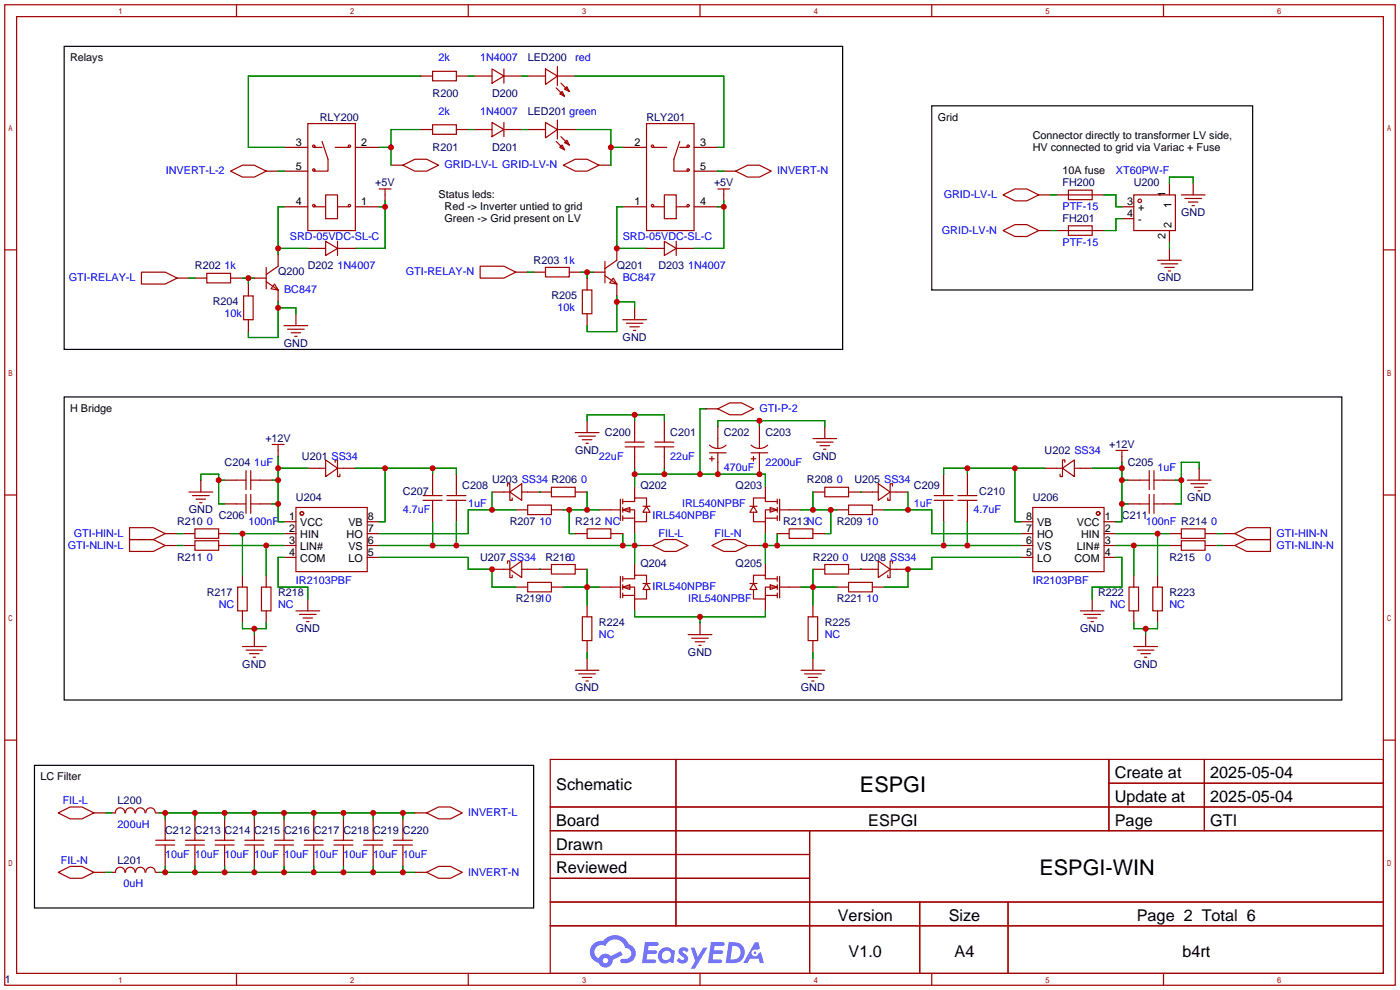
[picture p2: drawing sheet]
<svg xmlns="http://www.w3.org/2000/svg" width="299mm" height="212mm" viewBox="0 0 299 212" stroke-linecap="round" stroke-linejoin="round" font-family="sans-serif">
<g fill="none" stroke="#a10000" stroke-width=".25">
<path d="M1 1h297.2v209.6h-297.2zM3.6 3.6h292.1v204.4h-292.1zM50.5 1v2.6M100.1 1v2.6M149.6 1v2.6M199.1 1v2.6M248.7 1v2.6M1 53.4h2.6M295.7 53.4h2.5M1 105.8h2.6M295.7 105.8h2.5M1 158.2h2.6"/>
<path d="M295.7 158.2h2.5M117.6 162.3h178.1v45.7h-178.1zM117.6 172.5h178.1M117.6 177.5h178.1M144.5 162.3v35.6M173 177.5v30.5M237 162.3v15.2M237 167.4h58.7M257.4 162.3v15.2M117.6 182.6h55.4M117.6 192.8h178.1M117.6 187.7h55.4"/>
<path d="M117.6 197.9h178.1M196.6 192.8v15.2M215.4 192.8v15.2M50.5 208v2.6M100.1 208v2.6M149.6 208v2.6M199.1 208v2.6M248.7 208v2.6"/>
</g>
<g fill="#5487ff">
<path d="M145.3 202.7a1.3 1.3 0 0 1 1.9 .3l-.4 .6a.54 .54 0 0 0-.9-.2l.1 .2a1.34 1.34 0 0 1 .9 1.8 1.47 1.47 0 0 1-2.3-.1l.5-.6 .8 .5a.31 .31 0 0 0 .4-.3 .31 .31 0 0 0-.3-.4 1.12 1.12 0 0 1-.7-1.8z"/>
<path d="M147.6 202.5h.9l.6 2 1.2-2h.9l-2.7 4.6h-.9l1-1.7z"/>
<path d="M137.8 201.4h1.7a1.31 1.31 0 0 1 1.2 .2 .4 .4 0 0 1-.3 .5l-1.8 .1-.1 .9h1.6a.4 .4 0 0 1 .4 .4 .4 .4 0 0 1-.5 .4h-1.6l-.2 1.2h1.4a.46 .46 0 0 1 .5 0 .46 .46 0 0 1 .1 .5l-.4 .2h-2.6z"/>
<path d="M151.9 201.4h1.7a1.32 1.32 0 0 1 1.2 .2 .39 .39 0 0 1-.3 .5l-1.8 .1-.1 .9h1.6a.4 .4 0 0 1 .4 .4 .4 .4 0 0 1-.4 .4h-1.7l-.2 1.2h1.4a.46 .46 0 0 1 .5 0 .46 .46 0 0 1 .1 .5l-.4 .2h-2.6z"/>
<path d="M161.3 201.4h.8l.3 1.3-.6 .4a.75 .75 0 0 0-1.1 .3 .75 .75 0 0 0 .5 1 .75 .75 0 0 0 .9-.7l.5-.2 .6 2.3h-.8l-.3-.9h-1.8l-.5 .9h-1z"/>
<path d="M155.7 201.4l-.6 4.4h1.5a2.27 2.27 0 0 0 2.6-2.2 2.27 2.27 0 0 0-2.7-2.2zM156.5 202.1a1.5 1.5 0 0 1 1.8 1.6 1.5 1.5 0 0 1-1.9 1.4h-.3z"/>
<path d="M141.2 203a1.6 1.6 0 0 0-.3 2.3 1.6 1.6 0 0 0 2.3 .2l.7 .3 .3-2.4-.1-.3-.5-.1a1.58 1.58 0 0 0-2.4 0zM141.8 203.5a.98 .98 0 0 1 1.6 .4 .98 .98 0 0 1-1.1 1.3 .94 .94 0 0 1-.9-.7 .94 .94 0 0 1 .4-1z"/>
<path d="M126.8 201.8a2.37 2.37 0 0 0 1.1 4 1.54 1.54 0 0 0 1.8 1 1.54 1.54 0 0 0 1.2-1.6l2.2-1.1-.5-.8-2 1a1.57 1.57 0 0 0-2.7 .5 1.5 1.5 0 0 1-.7-2.1 1.5 1.5 0 0 1 2.2-.5 2.23 2.23 0 0 1 2.3-1.4 2.23 2.23 0 0 1 2 1.8 1.16 1.16 0 0 1 1.2 1.1 1.16 1.16 0 0 1-1.1 1.2h-.7a.47 .47 0 0 0-.5 .4 .47 .47 0 0 0 .4 .5 2.17 2.17 0 0 0 2.5-.9 2.17 2.17 0 0 0-.3-2.7l-.8-.4a3.2 3.2 0 0 0-5.5-.7l-1.1 .1zM128.8 205.3a.6 .6 0 0 1 1.2 0 .6 .6 0 0 1-1.2 0z"/>
<circle cx="161.4" cy="203.6" r=".28"/>
</g>
<g fill="none" stroke="#a10000" stroke-width=".25">
<path d="M92.5 15.2h5v2.1h-5zM105.2 14.7l2.5 1.6-2.5 1.5zM107.7 14.7v3.1M116.6 14.7l2.5 1.6-2.5 1.7zM118.9 18.8l1.7 1.8M119.1 14.2v4.1M119.9 17.8l1.8 1.8M120.6 19.1l.6-.6 .5 1.1zM49.3 36.6l2.5-1.3h2.6l2.5 1.3-2.5 1.2h-2.6zM65.8 26.4h10.1v22.9h-10.1zM67.1 31.5h1.7M68.8 30.2l1.3 3.8v2.6h-3"/>
<path d="M71.6 31.5h3.1M86.1 35.3l2.5-1.3h2.6l2.5 1.3-2.5 1.3h-2.6zM92.5 26.7h5v2h-5zM105.2 26.2l2.5 1.5-2.5 1.5zM107.7 26.2v3M116.6 26.2l2.5 1.5-2.5 1.8zM118.9 30.2l1.7 1.8M119.1 25.7v4M119.6 20.1l.5-.5 .5 1zM119.6 31.5l.5-.5 .5 1zM119.9 29.2l1.8 1.8M120.4 35.3l2.5-1.3h2.6l2.5 1.3-2.5 1.3h-2.6z"/>
<path d="M120.6 30.5l.6-.5 .5 1zM138.2 26.4h10.1v22.9h-10.1zM139.4 31.5h3.1M145.3 30.2l-1.3 3.8v2.6h3.1M145.3 31.5h1.8M157.2 36.6l2.6-1.3h2.5l2.5 1.3-2.5 1.2h-2.5zM30.2 58.2h5.1l2.5 1.2-2.5 1.3h-5.1zM44.2 58.4h5.1v2.1h-5.1zM56.9 57.2v4.5M59.4 56.9l-2.5 1.8M67.1 44.2h2.5M69.6 41.7h2.5v5h-2.5z"/>
<path d="M69.6 51.6l2.5 1.5-2.5 1.5zM72.1 44.2h2.6M72.1 51.6v3M81 40.4h2.6M82.3 40.4v1.3M102.6 56.9h5.1l2.5 1.3-2.5 1.2h-5.1zM116.6 57.2h5.1v2h-5.1zM129.3 55.9v4.6M129.3 58.9l2.5 1.8M131.1 59.4l.7 1.3-1.5-.2zM131.8 55.6l-2.5 1.8M139.4 44.2h2.6"/>
<path d="M142 41.7h2.5v5h-2.5zM142 51.6l2.5 1.5-2.5 1.5zM144.5 44.2h2.6M144.5 51.6v3M153.4 40.4h2.6M154.7 40.4v1.3M214.4 49.3l2.5-1.3h2.6l2.5 1.3-2.5 1.2h-2.6zM214.4 41.7l2.5-1.3h2.6l2.5 1.3-2.5 1.2h-2.6zM228.3 40.6h5.1v2.1h-5.1zM228.3 48.3h5.1v2h-5.1zM228.3 41.7h5.1M228.3 49.3h5.1"/>
<path d="M242.3 41.7h8.9v7.6h-8.9zM247.4 55.6h5.1M248.2 56.4h3.5M248.9 57.2h2.1M249.7 57.9h.5M252.5 41.7h5.1M253.2 42.4h3.6M254 43.2h2M254.8 43.9h.5M52.1 63.2h2v5.1h-2zM56.9 60.2l2.5 1.8M58.7 60.7l.7 1.3-1.5-.3z"/>
<path d="M60.7 69.6h5.1M61.5 70.4h3.5M62.2 71.1h2.1M63 71.9h.5M124.5 62h2v5.1h-2zM133.1 68.3h5.1M133.9 69.1h3.5M134.6 69.8h2.1M135.4 70.6h.5M58.2 95h2.5M59.4 95v1.3M69.6 98.3l2.5 1.8-2.5 1.8z"/>
<path d="M71.6 98.8v-.5h.5v3.6h.5v-.6M122.9 92.5h5.1M123.7 93.2h3.6M124.5 94h2M125.2 94.7h.5M133.6 94.5h4.1M133.6 95.5h4.1M135.6 92.5v2M135.6 95.5v2M140 94.5h4M140 95.5h4M142 92.5v2"/>
<path d="M142 95.5v2M151.6 95.1a2.54 2.54 0 0 0 3.6 0M151.6 96.8h3.6M151.6 98h1.1M152.1 97.5v1.1M153.4 87.4l2.6-1.3h2.5l2.5 1.3-2.5 1.2h-2.5zM153.4 93.7v2.1M153.4 96.8v2M160.5 95.1a2.54 2.54 0 0 0 3.6 0M160.5 96.8h3.6M160.5 98h1M161 97.5v1.1"/>
<path d="M162.3 93.7v2.1M162.3 96.8v2M173.7 93.7h5.1M174.5 94.5h3.6M175.3 95.2h2M176 96h.5M227.6 98.8v-.5h-.5v3.6h-.5v-.6M238.5 96.3h2.5M239.8 96.3v1.2M27.7 112.8h5.1l2.5 1.2-2.5 1.3h-5.1zM27.7 115.3h5.1l2.5 1.3-2.5 1.3h-5.1zM40.4 105.2h5.1"/>
<path d="M41.1 105.9h3.6M41.7 113h5v2.1h-5zM41.7 115.6h5v2h-5zM41.9 106.7h2M42.7 107.4h.5M50.5 107.7h2.1M50.5 102.6h2.1M52.6 100.6v4M52.6 105.7v4M53.6 100.6v4M53.6 105.7v4M53.6 107.7h2"/>
<path d="M53.6 102.6h2M63.2 108.5h15.3v13.7h-15.3zM68.3 100.1h1.3M72.1 100.1h1.3M90.4 106.9h4.1M90.4 105.9h4.1M92.5 103.9v2M92.5 106.9v2.1M95.5 106.9h4.1M95.5 105.9h4.1M97.5 103.9v2M97.5 106.9v2.1"/>
<path d="M107.7 105.2h1.3M108.5 103.9v-.5h.5v3.5h.5v-.5M109 105.2l2.5-1.8v3.5zM111.5 105.2h1.3M112.8 107.9h5.1v2.1h-5.1zM117.9 104.1h5v2.1h-5zM125.5 113h5.1v2.1h-5.1zM130.6 109h2M132.6 106.7v4.6M133.1 109l1.5-.5v1zM133.1 109h2.5v2.5h2.6v-2M133.1 107.2h2.5v-.8h2.6v1.8"/>
<path d="M133.1 110.7h2.5M133.1 106.7v1M133.1 108.5v1M133.1 110.2v1.1M137.4 108.2h1.5M138.2 108.2l.7 1.3h-1.5zM139.4 116.6l2.6-1.3h2.5l2.6 1.3-2.6 1.3h-2.5zM152.1 116.6l2.6-1.3h2.5l2.6 1.3-2.6 1.3h-2.5zM160.3 108.2h1.5M161 108.2l.8 1.3h-1.5zM163.6 110.7h2.5M164.6 108.5l1.5 .5-1.5 .5z"/>
<path d="M166.1 109h-2.5v2.5h-2.6v-2M166.1 107.2h-2.5v-.8h-2.6v1.8M166.1 106.7v1M166.1 108.5v1M166.1 110.2v1.1M166.6 109h2.1M166.6 106.7v4.6M168.7 113h5v2.1h-5zM176.3 104.1h5.1v2.1h-5.1zM181.4 107.9h5v2.1h-5zM186.4 105.2h1.3M187.7 103.4l2.5 1.8-2.5 1.7z"/>
<path d="M187.7 119.9l2.5 1.8-2.5 1.7zM190.2 105.2h1.3M190.8 103.9v-.5h-.6v3.5h-.5v-.5M199.6 106.9h4.1M199.6 105.9h4.1M201.7 103.9v2M201.7 106.9v2.1M204.7 106.9h4.1M204.7 105.9h4.1M206.8 103.9v2M206.8 106.9v2.1M220.7 108.5h15.3v13.7h-15.3z"/>
<path d="M225.8 100.1h1.3M227.1 100.1l2.5-1.8v3.6zM229.6 100.1h1.3M243.6 107.7h2M243.6 102.6h2M245.6 100.6v4M245.6 105.7v4M246.6 107.7h2.1M246.6 102.6h2.1M246.6 100.6v4M246.6 105.7v4M252.5 113h5.1v2.1h-5.1z"/>
<path d="M252.5 115.6h5.1v2h-5.1zM253.7 102.6h5.1M254.5 103.4h3.6M255.3 104.1h2M256 104.9h.5M263.9 114l2.5-1.2h5.1v2.5h-5.1zM263.9 116.6l2.5-1.3h5.1v2.6h-5.1zM50.8 125.5h2v5.1h-2zM51.8 138.2h5.1M52.6 138.9h3.5M53.3 139.7h2.1M55.9 125.5h2v5.1h-2z"/>
<path d="M63.2 130.6h5.1M64 131.3h3.6M64.8 132.1h2M65.5 132.8h.5M107.7 121.7h1.3M108.5 120.4v-.5h.5v3.5h.5v-.5M109 121.7l2.5-1.8v3.5zM111.5 121.7h1.3M112.8 124.5h5.1v2h-5.1zM117.9 120.6h5v2.1h-5zM124.5 131.8h2v5.1h-2zM130.6 125.5h2"/>
<path d="M132.6 123.2v4.6M133.1 125.5l1.5-.5v1zM133.1 125.5h2.5v2.5h2.6v-2M133.1 123.7h2.5v-.8h2.6v1.8M133.1 123.2v1M133.1 125v1M133.1 126.7v1.1M133.1 127.3h2.5M137.4 124.7h1.5M138.2 124.7l.7 1.3h-1.5zM147.1 135.6h5M147.8 136.4h3.6"/>
<path d="M148.6 137.2h2M149.4 137.9h.5M160.3 124.7h1.5M161 124.7l.8 1.3h-1.5zM163.6 127.3h2.5M164.6 125l1.5 .5-1.5 .5zM166.1 125.5h-2.5v2.5h-2.6v-2M166.1 123.7h-2.5v-.8h-2.6v1.8M166.1 123.2v1M166.1 125v1M166.1 126.7v1.1M166.6 125.5h2.1"/>
<path d="M166.6 123.2v4.6M172.7 131.8h2.1v5.1h-2.1zM176.3 120.6h5.1v2.1h-5.1zM181.4 124.5h5v2h-5zM186.4 121.7h1.3M190.2 121.7h1.3M190.8 120.4v-.5h-.6v3.5h-.5v-.5M230.9 130.6h5.1M231.6 131.3h3.6M232.4 132.1h2M233.2 132.8h.5M241.3 125.5h2v5.1h-2z"/>
<path d="M242.3 138.2h5.1M243.1 138.9h3.5M243.8 139.7h2.1M246.4 125.5h2v5.1h-2zM54.1 140.5h.5M122.9 143.3h5.1M123.7 144h3.6M124.5 144.8h2M125.2 145.5h.5M171.2 143.3h5.1M172 144h3.5M172.7 144.8h2.1"/>
<path d="M173.5 145.5h.5M244.6 140.5h.5M12.4 173.7l2.6-1.2h2.5l2.6 1.2-2.6 1.3h-2.5zM24.7 173.7a1.01 1.01 0 0 1 1-1.1 1.01 1.01 0 0 1 1 1.1M26.8 173.7a1.01 1.01 0 0 1 1-1.1 1.01 1.01 0 0 1 1 1.1M29 173.7a1.01 1.01 0 0 1 1-1.1 1.01 1.01 0 0 1 1 1.1M31.2 173.7a1.01 1.01 0 0 1 1-1.1 1.01 1.01 0 0 1 1 1.1M33.3 179.6h4M35.3 177.5v2.1M39.6 179.6h4.1M41.7 177.5v2.1M46 179.6h4"/>
<path d="M48 177.5v2.1M52.3 179.6h4.1M54.4 177.5v2.1M58.7 179.6h4M60.7 177.5v2.1M65 179.6h4.1M67.1 177.5v2.1M71.4 179.6h4M73.4 177.5v2.1M77.7 179.6h4.1M79.8 177.5v2.1M84.1 179.6h4"/>
<path d="M86.1 177.5v2.1M91.2 173.7l2.5-1.2h2.6l2.5 1.2-2.5 1.3h-2.6zM12.4 186.4l2.6-1.2h2.5l2.6 1.2-2.6 1.3h-2.5zM24.7 186.4a1.01 1.01 0 0 1 1-1.1 1.01 1.01 0 0 1 1 1.1M26.8 186.4a1.01 1.01 0 0 1 1-1.1 1.01 1.01 0 0 1 1 1.1M29 186.4a1.01 1.01 0 0 1 1-1.1 1.01 1.01 0 0 1 1 1.1M31.2 186.4a1.01 1.01 0 0 1 1-1.1 1.01 1.01 0 0 1 1 1.1M33.3 180.6h4M35.3 180.6v2M39.6 180.6h4.1M41.7 180.6v2M46 180.6h4"/>
<path d="M48 180.6v2M52.3 180.6h4.1M54.4 180.6v2M58.7 180.6h4M60.7 180.6v2M65 180.6h4.1M67.1 180.6v2M71.4 180.6h4M73.4 180.6v2M77.7 180.6h4.1M79.8 180.6v2M84.1 180.6h4"/>
<path d="M86.1 180.6v2M91.2 186.4l2.5-1.2h2.6l2.5 1.2-2.5 1.3h-2.6z"/>
<circle cx="67.1" cy="31.2" r=".25"/>
<circle cx="67.1" cy="36.3" r=".25"/>
<circle cx="74.7" cy="31.2" r=".25"/>
<circle cx="139.4" cy="31.2" r=".25"/>
<circle cx="147.1" cy="31.2" r=".25"/>
<circle cx="147.1" cy="36.3" r=".25"/>
<circle cx="67.1" cy="43.9" r=".25"/>
<circle cx="74.7" cy="43.9" r=".25"/>
<circle cx="139.4" cy="43.9" r=".25"/>
<circle cx="147.1" cy="43.9" r=".25"/>
<circle cx="243.6" cy="42.9" r=".38"/>
<circle cx="64.5" cy="109.7" r=".38"/>
<circle cx="234.7" cy="109.7" r=".38"/>
</g>
<g fill="none" stroke="#870000" stroke-width=".25">
<path d="M89.9 16.3h2.6M97.5 16.3h2.6M101.3 16.3h3.9M107.7 16.3h3.8M112.8 16.3h3.8M119.1 16.3h3.8M56.9 36.6h2.5M60.7 31.5h5.1M60.7 36.6h5.1M75.9 31.5h5.1M83.6 35.3h2.5M89.9 27.7h2.6"/>
<path d="M97.5 27.7h2.6M101.3 27.7h3.9M107.7 27.7h3.8M112.8 27.7h3.8M119.1 27.7h3.8M128 35.3h2.6M133.1 31.5h5.1M148.3 31.5h5.1M148.3 36.6h5.1M154.7 36.6h2.5M249.9 39.1v2.6M255 39.1v2.6"/>
<path d="M37.8 59.4h2.6M41.7 59.4h2.5M49.3 59.4h2.5M54.4 59.4h2.5M59.4 54.4v2.5M60.7 44.2h5.1M65.8 53.1h3.8M72.1 53.1h3.8M75.9 44.2h5.1M82.3 41.7v1.2M110.2 58.2h2.6M114 58.2h2.6"/>
<path d="M121.7 58.2h2.5M125.5 59.4v2.6M126.7 58.2h2.6M131.8 53.1v2.5M133.1 44.2h5.1M138.2 53.1h3.8M144.5 53.1h3.8M148.3 44.2h5.1M154.7 41.7v1.2M222 49.3h2.5M222 41.7h2.5M225.8 49.3h2.5"/>
<path d="M225.8 41.7h2.5M233.4 49.3h2.6M233.4 41.7h2.6M239.8 44.2h2.5M239.8 46.7h2.5M249.9 49.3v2.5M249.9 53.1v2.5M53.1 60.7v2.5M53.1 68.3v2.6M59.4 62v2.5M63.2 67.1v2.5M125.5 67.1v2.5"/>
<path d="M131.8 60.7v2.5M135.6 65.8v2.5M59.4 96.3v1.2M125.5 89.9v2.6M135.6 89.9v2.6M135.6 97.5v2.6M142 89.9v2.6M142 97.5v2.6M150.9 87.4h2.5M153.4 91.2v2.5M153.4 98.8v2.5M162.3 91.2v2.5"/>
<path d="M162.3 98.8v2.5M176.3 91.2v2.5M239.8 97.5v1.3M35.3 114h2.5M35.3 116.6h2.5M39.1 114h2.6M39.1 116.6h2.6M42.9 102.6v2.6M46.7 114h2.6M46.7 116.6h2.6M48 107.7h2.5M48 102.6h2.5"/>
<path d="M55.6 107.7h2.6M55.6 102.6h2.6M60.7 111.5h2.5M60.7 114h2.5M60.7 116.6h2.5M60.7 119.1h2.5M65.8 100.1h2.5M73.4 100.1h2.5M78.5 111.5h2.5M78.5 114h2.5M78.5 116.6h2.5M78.5 119.1h2.5"/>
<path d="M92.5 101.3v2.6M92.5 109v2.5M97.5 101.3v2.6M97.5 109v2.5M105.2 105.2h2.5M110.2 109h2.6M112.8 105.2h5.1M117.9 109h2.5M122.9 114h2.6M122.9 105.2h2.6M128 109h2.6M130.6 114h2.5"/>
<path d="M135.6 103.9v2.5M135.6 111.5v2.5M136.9 116.6h2.5M159.8 116.6h2.5M163.6 103.9v2.5M163.6 111.5v2.5M166.1 114h2.6M168.7 109h2.5M173.7 114h2.6M173.7 105.2h2.6M178.8 109h2.6M181.4 105.2h5"/>
<path d="M186.4 109h2.6M191.5 105.2h2.6M201.7 101.3v2.6M201.7 109v2.5M206.8 101.3v2.6M206.8 109v2.5M218.2 111.5h2.5M218.2 114h2.5M218.2 116.6h2.5M218.2 119.1h2.5M223.3 100.1h2.5M230.9 100.1h2.5"/>
<path d="M236 111.5h2.5M236 114h2.5M236 116.6h2.5M236 119.1h2.5M241 107.7h2.6M241 102.6h2.6M248.7 107.7h2.5M248.7 102.6h2.5M249.9 114h2.6M249.9 116.6h2.6M256.3 100.1v2.5M257.6 114h2.5"/>
<path d="M257.6 116.6h2.5M261.4 114h2.5M261.4 116.6h2.5M51.8 122.9v2.6M51.8 130.6v2.5M54.4 135.6v2.6M56.9 122.9v2.6M56.9 130.6v2.5M65.8 128v2.6M105.2 121.7h2.5M110.2 125.5h2.6M112.8 121.7h5.1"/>
<path d="M117.9 125.5h2.5M122.9 121.7h2.6M125.5 129.3v2.5M125.5 136.9v2.5M128 125.5h2.6M135.6 120.4v2.5M135.6 128v2.6M149.6 133.1v2.5M163.6 120.4v2.5M163.6 128v2.6M168.7 125.5h2.5M173.7 121.7h2.6"/>
<path d="M173.7 129.3v2.5M173.7 136.9v2.5M178.8 125.5h2.6M181.4 121.7h5M186.4 125.5h2.6M191.5 121.7h2.6M233.4 128v2.6M242.3 122.9v2.6M242.3 130.6v2.5M244.9 135.6v2.6M247.4 122.9v2.6M247.4 130.6v2.5"/>
<path d="M125.5 140.7v2.6M173.7 140.7v2.6M20.1 173.7h2.5M23.9 173.7h.7M33.3 173.7h.7M35.3 175v2.5M41.7 175v2.5M48 175v2.5M54.4 175v2.5M60.7 175v2.5M67.1 175v2.5M73.4 175v2.5"/>
<path d="M79.8 175v2.5M86.1 175v2.5M88.6 173.7h2.6M20.1 186.4h2.5M23.9 186.4h.7M33.3 186.4h.7M35.3 182.6v2.6M41.7 182.6v2.6M48 182.6v2.6M54.4 182.6v2.6M60.7 182.6v2.6M67.1 182.6v2.6"/>
<path d="M73.4 182.6v2.6M79.8 182.6v2.6M86.1 182.6v2.6M88.6 186.4h2.6"/>
</g>
<g fill="none" stroke="#008700" stroke-width=".25">
<path d="M89.9 16.3h-36.8v15.2h7.6M100.1 16.3h1.2M111.5 16.3h1.3M122.9 16.3h31.8v15.2h-1.3M59.4 36.6h1.3M81 31.5h2.6M89.9 27.7h-6.3v7.6M100.1 27.7h1.2M111.5 27.7h1.3M122.9 27.7h7.7v7.6M130.6 31.5h2.5M153.4 36.6h1.3"/>
<path d="M249.9 39.1v-1.3h5.1v1.3M40.4 59.4h1.3M51.8 59.4h2.6M53.1 59.4v1.3M59.4 53.1h6.4M60.7 44.2h-1.3v10.2M81 44.2h1.3M82.3 42.9v10.2h-6.4M112.8 58.2h1.2M124.2 58.2h2.5M125.5 58.2v1.2M133.1 44.2h-1.3v8.9h6.4"/>
<path d="M153.4 44.2h1.3M154.7 42.9v10.2h-6.4M224.5 41.7h1.3M224.5 49.3h1.3M236 41.7h2.5v2.5h1.3M239.8 46.7h-1.3v2.6h-2.5M249.9 51.8v1.3M59.4 64.5v7.6h-6.3v-1.2M59.4 65.8h3.8v1.3M131.8 63.2v7.7h-6.3v-1.3M131.8 64.5h3.8v1.3M59.4 97.5v14h1.3"/>
<path d="M125.5 89.9v-1.3h16.5v1.3M135.6 88.6v1.3M150.9 87.4h-1.3v13.9M153.4 91.2v-1.3h22.9v1.3M162.3 89.9v1.3M239.8 98.8v12.7h-1.3M37.8 114h1.3M37.8 116.6h1.3M42.9 102.6v-1.3h3.8v6.4h1.3M46.7 102.6h1.3M49.3 114h11.4M49.3 116.6h11.4"/>
<path d="M51.8 114v8.9M56.9 116.6v6.3M58.2 107.7h1.2M58.2 102.6h1.2M59.4 100.1h6.4M60.7 119.1h-1.3v6.4h6.4v2.5M75.9 100.1h21.6v1.2M81 119.1h19.1v2.6h5.1v3.8h5M81 116.6h55.9M82.3 100.1v11.4h-1.3M92.5 100.1v1.2M92.5 111.5v5.1"/>
<path d="M97.5 111.5v5.1M105.2 105.2v3.8M110.2 109h-10.1v5h-19.1M115.3 105.2h.1M120.4 109h7.6M121.7 109v5h1.2M125.5 105.2v3.8M133.1 114v2.6M135.6 100.1v3.8M135.6 114v6.4M135.6 101.3h28v2.6M142 100.1v1.2"/>
<path d="M162.3 116.6h55.9M163.6 114v6.4M166.1 114v2.6M171.2 109h7.6M173.7 105.2v3.8M177.5 109v5h-1.2M183.9 105.2h.1M189 109h10.1v5h19.1M194.1 105.2v3.8M201.7 111.5v5.1M206.8 100.1v1.2M206.8 111.5v5.1"/>
<path d="M216.9 100.1v11.4h1.3M218.2 119.1h-19.1v2.6h-5v3.8h-5.1M223.3 100.1h-21.6v1.2M233.4 100.1h6.4M238.5 114h11.4M238.5 119.1h1.3v6.4h-6.4v2.5M238.5 116.6h11.4M239.8 107.7h1.2M239.8 102.6h1.2M242.3 116.6v6.3M247.4 114v8.9M251.2 102.6h1.3"/>
<path d="M256.3 100.1v-1.3h-3.8v8.9h-1.3M260.1 114h1.3M260.1 116.6h1.3M51.8 133.1v1.3h5.1v-1.3M54.4 134.4v1.2M115.3 121.7h.1M120.4 125.5h7.6M125.5 121.7v7.6M125.5 139.4v1.3M135.6 130.6v1.2h28v-1.2M149.6 131.8v1.3M171.2 125.5h7.6"/>
<path d="M173.7 121.7v7.6M173.7 139.4v1.3M183.9 121.7h.1M242.3 133.1v1.3h5.1v-1.3M244.9 134.4v1.2M22.6 173.7h1.3M34 173.7h54.6M35.3 173.7v1.3M41.7 173.7v1.3M48 173.7v1.3M54.4 173.7v1.3M60.7 173.7v1.3"/>
<path d="M67.1 173.7v1.3M73.4 173.7v1.3M79.8 173.7v1.3M86.1 173.7v1.3M22.6 186.4h1.3M34 186.4h54.6M35.3 185.2v1.2M41.7 185.2v1.2M48 185.2v1.2M54.4 185.2v1.2M60.7 185.2v1.2M67.1 185.2v1.2"/>
<path d="M73.4 185.2v1.2M79.8 185.2v1.2M86.1 185.2v1.2"/>
</g>
<path d="M13.7 9.9h166.4v64.8h-166.4zM199.1 22.6h68.6v39.4h-68.6zM13.7 84.8h273.1v64.8h-273.1zM7.4 163.6h106.6v30.5h-106.6z" fill="none" stroke="#000" stroke-width=".25"/>
<g fill="#c00">
<circle cx="105.2" cy="109" r=".63"/>
<circle cx="125.5" cy="109" r=".63"/>
<circle cx="121.7" cy="109" r=".63"/>
<circle cx="105.2" cy="121.7" r=".63"/>
<circle cx="125.5" cy="125.5" r=".63"/>
<circle cx="135.6" cy="116.6" r=".63"/>
<circle cx="133.1" cy="116.6" r=".63"/>
<circle cx="97.5" cy="116.6" r=".63"/>
<circle cx="92.5" cy="116.6" r=".63"/>
<circle cx="92.5" cy="100.1" r=".63"/>
<circle cx="82.3" cy="100.1" r=".63"/>
<circle cx="59.4" cy="100.1" r=".63"/>
<circle cx="59.4" cy="102.6" r=".63"/>
<circle cx="59.4" cy="107.7" r=".63"/>
<circle cx="46.7" cy="102.6" r=".63"/>
<circle cx="51.8" cy="114" r=".63"/>
<circle cx="56.9" cy="116.6" r=".63"/>
<circle cx="54.4" cy="134.4" r=".63"/>
<circle cx="194.1" cy="109" r=".63"/>
<circle cx="173.7" cy="109" r=".63"/>
<circle cx="177.5" cy="109" r=".63"/>
<circle cx="194.1" cy="121.7" r=".63"/>
<circle cx="173.7" cy="125.5" r=".63"/>
<circle cx="163.6" cy="116.6" r=".63"/>
<circle cx="166.1" cy="116.6" r=".63"/>
<circle cx="201.7" cy="116.6" r=".63"/>
<circle cx="206.8" cy="116.6" r=".63"/>
<circle cx="206.8" cy="100.1" r=".63"/>
<circle cx="216.9" cy="100.1" r=".63"/>
<circle cx="239.8" cy="100.1" r=".63"/>
<circle cx="239.8" cy="102.6" r=".63"/>
<circle cx="239.8" cy="107.7" r=".63"/>
<circle cx="252.5" cy="102.6" r=".63"/>
<circle cx="247.4" cy="114" r=".63"/>
<circle cx="244.9" cy="134.4" r=".63"/>
<circle cx="149.6" cy="131.8" r=".63"/>
<circle cx="162.3" cy="101.3" r=".63"/>
<circle cx="153.4" cy="101.3" r=".63"/>
<circle cx="149.6" cy="101.3" r=".63"/>
<circle cx="142" cy="101.3" r=".63"/>
<circle cx="135.6" cy="101.3" r=".63"/>
<circle cx="242.3" cy="116.6" r=".63"/>
<circle cx="82.3" cy="44.2" r=".63"/>
<circle cx="59.4" cy="53.1" r=".63"/>
<circle cx="59.4" cy="65.8" r=".63"/>
<circle cx="53.1" cy="59.4" r=".63"/>
<circle cx="83.6" cy="31.5" r=".63"/>
<circle cx="35.3" cy="173.7" r=".63"/>
<circle cx="41.7" cy="173.7" r=".63"/>
<circle cx="48" cy="173.7" r=".63"/>
<circle cx="54.4" cy="173.7" r=".63"/>
<circle cx="60.7" cy="173.7" r=".63"/>
<circle cx="67.1" cy="173.7" r=".63"/>
<circle cx="73.4" cy="173.7" r=".63"/>
<circle cx="79.8" cy="173.7" r=".63"/>
<circle cx="86.1" cy="173.7" r=".63"/>
<circle cx="135.6" cy="88.6" r=".63"/>
<circle cx="162.3" cy="89.9" r=".63"/>
<circle cx="131.8" cy="53.1" r=".63"/>
<circle cx="125.5" cy="58.2" r=".63"/>
<circle cx="130.6" cy="31.5" r=".63"/>
<circle cx="86.1" cy="186.4" r=".63"/>
<circle cx="79.8" cy="186.4" r=".63"/>
<circle cx="73.4" cy="186.4" r=".63"/>
<circle cx="67.1" cy="186.4" r=".63"/>
<circle cx="60.7" cy="186.4" r=".63"/>
<circle cx="54.4" cy="186.4" r=".63"/>
<circle cx="48" cy="186.4" r=".63"/>
<circle cx="41.7" cy="186.4" r=".63"/>
<circle cx="35.3" cy="186.4" r=".63"/>
<circle cx="154.7" cy="44.2" r=".63"/>
<circle cx="131.8" cy="64.5" r=".63"/>
</g>
<g font-size="4.6">
<text x="183.8" y="169.2">ESPGI</text>
<text x="222.2" y="187">ESPGI-WIN</text>
</g>
<g font-size="3.5">
<text x="238.3" y="166.3">Create at</text>
<text x="258.7" y="166.3">2025-05-04</text>
<text x="118.9" y="168.9">Schematic</text>
<text x="238.3" y="171.4">Update at</text>
<text x="258.7" y="171.4">2025-05-04</text>
<text x="118.9" y="176.5">Board</text>
<text x="185.6" y="176.5">ESPGI</text>
<text x="238.3" y="176.5">Page</text>
<text x="258.7" y="176.5">GTI</text>
<text x="118.9" y="181.6">Drawn</text>
<text x="118.9" y="186.7">Reviewed</text>
<text x="179.1" y="196.8">Version</text>
<text x="202.8" y="196.8">Size</text>
<text x="243" y="196.8">Page 2 Total 6</text>
<text x="181.4" y="204.4">V1.0</text>
<text x="204" y="204.4">A4</text>
<text x="252.7" y="204.4">b4rt</text>
</g>
<g font-size="2.3">
<text x="15" y="13.1">Relays</text>
<text x="200.4" y="25.8">Grid</text>
<text x="220.7" y="29.6">Connector directly to transformer LV side,</text>
<text x="63.2" y="31.2">3</text>
<text x="77.2" y="31.2">2</text>
<text x="135.6" y="31.2">2</text>
<text x="149.6" y="31.2">3</text>
<text x="220.7" y="32.2">HV connected to grid via Variac + Fuse</text>
<text x="63.2" y="36.2">5</text>
<text x="149.6" y="36.2">5</text>
<text x="227.1" y="37.3">10A fuse</text>
<text x="63.2" y="43.9">4</text>
<text x="77.2" y="43.9">1</text>
<text x="93.7" y="42.3">Status leds:</text>
<text x="95" y="44.9">Red -&gt; Inverter untied to grid</text>
<text x="95" y="47.4">Green -&gt; Grid present on LV</text>
<text x="135.6" y="43.9">1</text>
<text x="149.6" y="43.9">4</text>
<text x="240.9" y="46.4">4</text>
<text x="240.9" y="43.9">3</text>
<text x="243.3" y="47.7">-</text>
<text x="243.3" y="45.1">+</text>
<text x="249.1" y="42" transform="rotate(-90 249.1 42)">1</text>
<text x="250.4" y="44.4" transform="rotate(-90 250.4 44.4)">1</text>
<text x="249.1" y="51.2" transform="rotate(-90 249.1 51.2)">2</text>
<text x="250.4" y="48.8" transform="rotate(-90 250.4 48.8)">2</text>
<text x="15" y="88.1">H Bridge</text>
<text x="61.8" y="111.2">1</text>
<text x="61.8" y="113.7">2</text>
<text x="64.2" y="112.4">VCC</text>
<text x="74.5" y="112.4">VB</text>
<text x="78.6" y="113.7">7</text>
<text x="78.6" y="111.2">8</text>
<text x="219.3" y="113.7">7</text>
<text x="219.3" y="111.2">8</text>
<text x="221.7" y="112.4">VB</text>
<text x="230.2" y="112.4">VCC</text>
<text x="236.1" y="111.2">1</text>
<text x="236.1" y="113.7">2</text>
<text x="61.8" y="116.2">3</text>
<text x="61.8" y="118.8">4</text>
<text x="64.2" y="115">HIN</text>
<text x="64.2" y="117.5">LIN#</text>
<text x="74.1" y="115">HO</text>
<text x="74.5" y="117.5">VS</text>
<text x="78.6" y="118.8">5</text>
<text x="78.6" y="116.2">6</text>
<text x="219.3" y="118.8">5</text>
<text x="219.3" y="116.2">6</text>
<text x="221.7" y="117.5">VS</text>
<text x="221.7" y="115">HO</text>
<text x="230.1" y="117.5">LIN#</text>
<text x="231" y="115">HIN</text>
<text x="236.1" y="116.2">3</text>
<text x="236.1" y="118.8">4</text>
<text x="64.2" y="120.1">COM</text>
<text x="74.5" y="120.1">LO</text>
<text x="221.7" y="120.1">LO</text>
<text x="229.6" y="120.1">COM</text>
<text x="8.6" y="166.8">LC Filter</text>
</g>
<g font-size="2.3" fill="#00f">
<text x="93.7" y="13.1">2k</text>
<text x="102.6" y="13.1">1N4007</text>
<text x="122.9" y="13.1">red</text>
<text x="93.7" y="24.6">2k</text>
<text x="102.6" y="24.6">1N4007</text>
<text x="95" y="36">GRID-LV-L GRID-LV-N</text>
<text x="35.4" y="37.3">INVERT-L-2</text>
<text x="166.1" y="37.3">INVERT-N</text>
<text x="238.5" y="37.3">XT60PW-F</text>
<text x="201.7" y="42.3">GRID-LV-L</text>
<text x="227.1" y="44.9">PTF-15</text>
<text x="62" y="51.2">SRD-05VDC-SL-C</text>
<text x="133.1" y="51.2">SRD-05VDC-SL-C</text>
<text x="201.3" y="50">GRID-LV-N</text>
<text x="227.1" y="52.5">PTF-15</text>
<text x="48" y="57.6">1k</text>
<text x="72.1" y="57.6">1N4007</text>
<text x="86.7" y="58.9">GTI-RELAY-N</text>
<text x="120.4" y="56.3">1k</text>
<text x="147.1" y="57.6">1N4007</text>
<text x="14.7" y="60.1">GTI-RELAY-L</text>
<text x="60.7" y="62.7">BC847</text>
<text x="133.1" y="60.1">BC847</text>
<text x="48" y="67.7">10k</text>
<text x="119.1" y="66.5">10k</text>
<text x="162.3" y="88.1">GTI-P-2</text>
<text x="54.4" y="99.5">1uF</text>
<text x="128" y="98.2">22uF</text>
<text x="143.3" y="98.2">22uF</text>
<text x="154.7" y="100.8">470uF</text>
<text x="163.6" y="99.5">2200uF</text>
<text x="247.4" y="100.8">1uF</text>
<text x="124.2" y="103.3">0</text>
<text x="178.8" y="103.3">0</text>
<text x="44.2" y="112.2">0</text>
<text x="53.1" y="112.2">100nF</text>
<text x="86.1" y="109.7">4.7uF</text>
<text x="100.1" y="108.4">1uF</text>
<text x="115.3" y="112.2">10</text>
<text x="139.4" y="110.9">IRL540NPBF</text>
<text x="145.8" y="108.4">IRL540NPBF</text>
<text x="185.2" y="112.2">10</text>
<text x="195.3" y="108.4">1uF</text>
<text x="208" y="109.7">4.7uF</text>
<text x="244.9" y="112.2">100nF R214</text>
<text x="258.8" y="112.2">0</text>
<text x="14.5" y="117.3">GTI-NLIN-L</text>
<text x="15.8" y="114.7">GTI-HIN-L</text>
<text x="44.2" y="119.8">0</text>
<text x="140.7" y="114.7">FIL-L</text>
<text x="152.7" y="114.7">FIL-N</text>
<text x="180.1" y="119.8">0</text>
<text x="257.6" y="119.8">0</text>
<text x="272.8" y="114.7">GTI-HIN-N</text>
<text x="272.8" y="117.3">GTI-NLIN-N</text>
<text x="63.2" y="124.9">IR2103PBF</text>
<text x="220.7" y="124.9">IR2103PBF</text>
<text x="46.7" y="130">NC</text>
<text x="59.4" y="130">NC</text>
<text x="139.4" y="126.2">IRL540NPBF</text>
<text x="147.1" y="128.7">IRL540NPBF</text>
<text x="185.2" y="128.7">10</text>
<text x="237.2" y="130">NC</text>
<text x="249.9" y="130">NC</text>
<text x="128" y="136.3">NC</text>
<text x="176.3" y="136.3">NC</text>
<text x="13.4" y="171.9">FIL-L</text>
<text x="25.1" y="177">200uH</text>
<text x="100.1" y="174.4">INVERT-L</text>
<text x="13" y="184.6">FIL-N</text>
<text x="35.3" y="183.3">10uF</text>
<text x="41.7" y="183.3">10uF</text>
<text x="48" y="183.3">10uF</text>
<text x="54.4" y="183.3">10uF</text>
<text x="60.7" y="183.3">10uF</text>
<text x="67.1" y="183.3">10uF</text>
<text x="73.4" y="183.3">10uF</text>
<text x="79.8" y="183.3">10uF</text>
<text x="86.1" y="183.3">10uF</text>
<text x="26.4" y="189.7">0uH</text>
<text x="100.1" y="187.1">INVERT-N</text>
</g>
<g font-size="2.3" fill="#000080">
<text x="112.8" y="13.1">LED200</text>
<text x="92.5" y="20.8">R200</text>
<text x="105.2" y="20.8">D200</text>
<text x="68.3" y="25.8">RLY200</text>
<text x="112.8" y="24.6">LED201 green</text>
<text x="138.2" y="25.8">RLY201</text>
<text x="92.5" y="32.2">R201</text>
<text x="105.2" y="32.2">D201</text>
<text x="80.2" y="39.8">+5V</text>
<text x="152.6" y="39.8">+5V</text>
<text x="227.1" y="39.8">FH200</text>
<text x="242.3" y="39.8">U200</text>
<text x="227.1" y="47.4">FH201</text>
<text x="252.5" y="46.2">GND</text>
<text x="41.7" y="57.6">R202</text>
<text x="59.4" y="58.9">Q200</text>
<text x="65.8" y="57.6">D202</text>
<text x="114" y="56.3">R203</text>
<text x="131.8" y="57.6">Q201</text>
<text x="140.7" y="57.6">D203</text>
<text x="45.5" y="65.2">R204</text>
<text x="117.9" y="63.9">R205</text>
<text x="247.4" y="60.1">GND</text>
<text x="60.7" y="74.1">GND</text>
<text x="133.1" y="72.8">GND</text>
<text x="56.7" y="94.4">+12V</text>
<text x="129.3" y="93.1">C200</text>
<text x="143.3" y="93.1">C201</text>
<text x="154.7" y="93.1">C202</text>
<text x="163.6" y="93.1">C203</text>
<text x="237" y="95.7">+12V</text>
<text x="48" y="99.5">C204</text>
<text x="64.5" y="98.2">U201 SS34</text>
<text x="122.9" y="97">GND</text>
<text x="173.7" y="98.2">GND</text>
<text x="223.3" y="97">U202 SS34</text>
<text x="241" y="99.5">C205</text>
<text x="63.2" y="107.1">U204</text>
<text x="86.1" y="105.8">C207</text>
<text x="98.8" y="104.6">C208</text>
<text x="105.2" y="103.3">U203 SS34 R206</text>
<text x="136.9" y="104.6">Q202</text>
<text x="157.2" y="104.6">Q203</text>
<text x="172.5" y="103.3">R208</text>
<text x="182.6" y="103.3">U205 SS34</text>
<text x="195.3" y="104.6">C209</text>
<text x="209.3" y="105.8">C210</text>
<text x="220.7" y="107.1">U206</text>
<text x="253.7" y="107.1">GND</text>
<text x="37.8" y="112.2">R210</text>
<text x="40.4" y="109.7">GND</text>
<text x="46.7" y="110.9">C206</text>
<text x="109" y="112.2">R207</text>
<text x="122.9" y="112.2">R212 NC</text>
<text x="167.4" y="112.2">R213NC</text>
<text x="178.8" y="112.2">R209</text>
<text x="239.8" y="110.9">C211</text>
<text x="37.8" y="119.8">R211</text>
<text x="102.6" y="119.8">U207 SS34</text>
<text x="116.6" y="119.8">R2160</text>
<text x="173.7" y="119.8">R220</text>
<text x="183.9" y="119.8">U208 SS34</text>
<text x="249.9" y="119.8">R215</text>
<text x="136.9" y="121.1">Q204</text>
<text x="157.2" y="121.1">Q205</text>
<text x="44.2" y="127.4">R217</text>
<text x="59.4" y="127.4">R218</text>
<text x="110.2" y="128.7">R21910</text>
<text x="178.8" y="128.7">R221</text>
<text x="234.7" y="127.4">R222</text>
<text x="249.9" y="127.4">R223</text>
<text x="63.2" y="135.1">GND</text>
<text x="128" y="133.8">R224</text>
<text x="176.3" y="133.8">R225</text>
<text x="230.9" y="135.1">GND</text>
<text x="51.8" y="142.7">GND</text>
<text x="147" y="140.1">GND</text>
<text x="242.3" y="142.7">GND</text>
<text x="122.9" y="147.8">GND</text>
<text x="171.2" y="147.8">GND</text>
<text x="25.1" y="171.9">L200</text>
<text x="35.3" y="178.2">C212</text>
<text x="41.7" y="178.2">C213</text>
<text x="48" y="178.2">C214</text>
<text x="54.4" y="178.2">C215</text>
<text x="60.7" y="178.2">C216</text>
<text x="67.1" y="178.2">C217</text>
<text x="73.4" y="178.2">C218</text>
<text x="79.8" y="178.2">C219</text>
<text x="86.1" y="178.2">C220</text>
<text x="25.1" y="184.6">L201</text>
<text x="1" y="210">1</text>
</g>
</svg>
